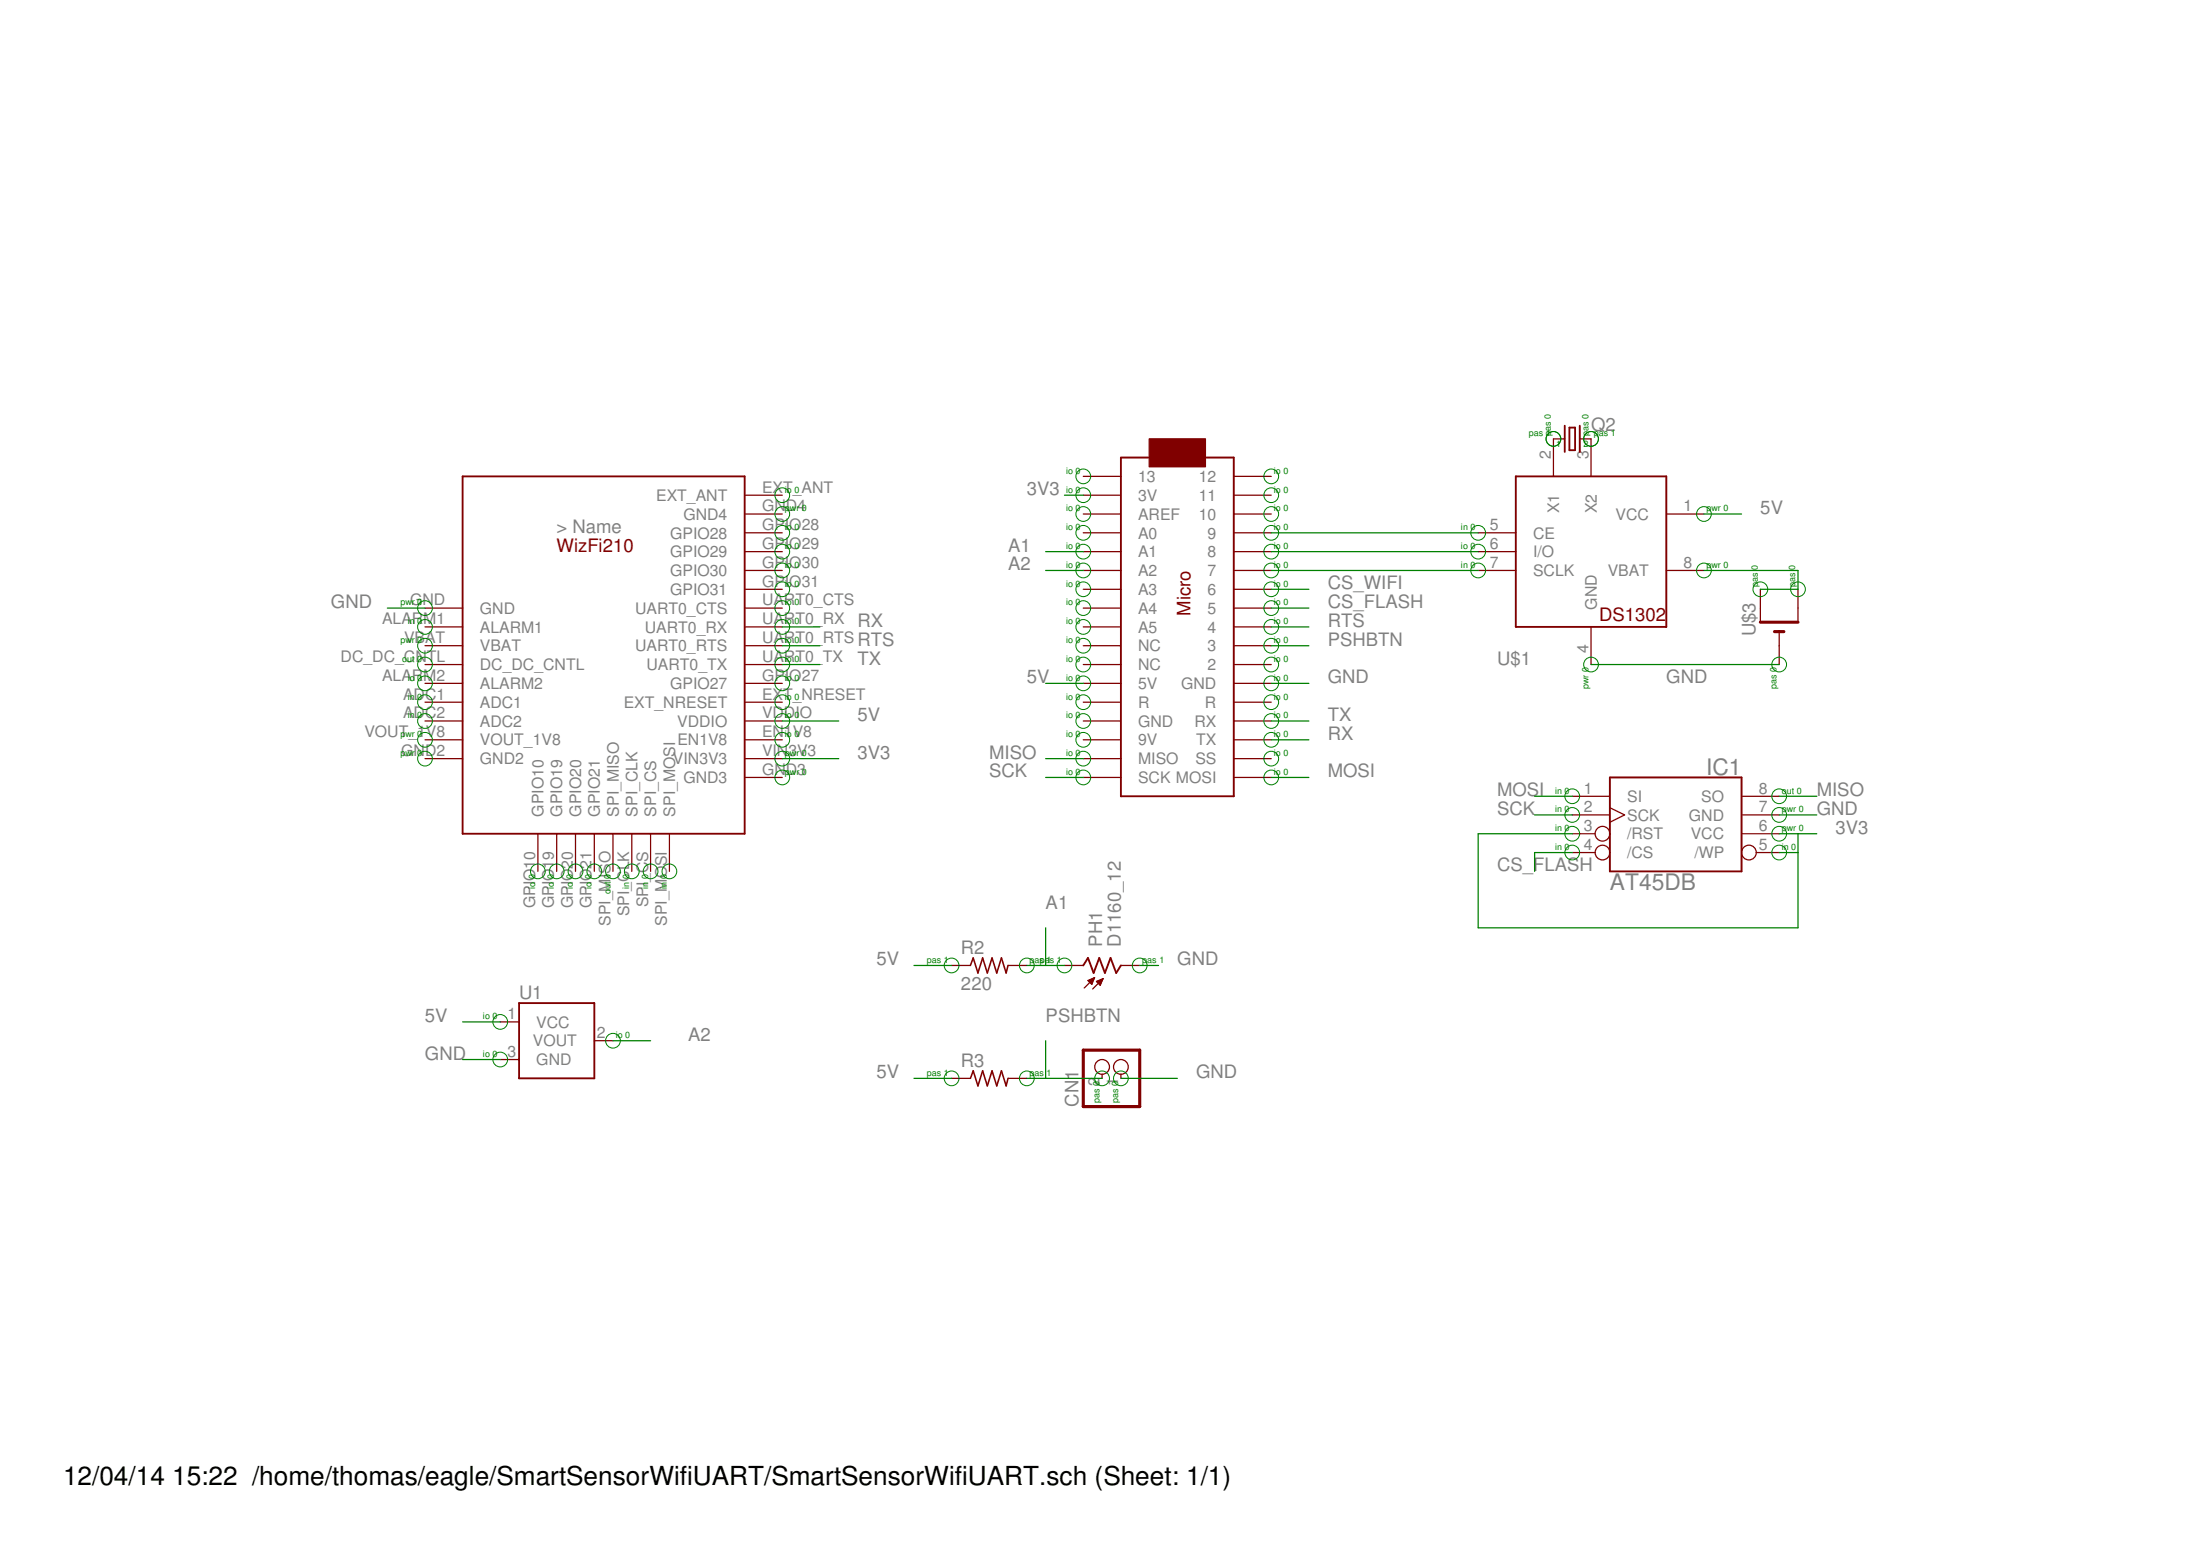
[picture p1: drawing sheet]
<svg xmlns="http://www.w3.org/2000/svg" width="297mm" height="210mm" viewBox="0 0 297 210" stroke-linecap="round" stroke-linejoin="round" font-family="sans-serif">
<path d="M211.3 57.5v3.5M211.9 57.7h.8v3.1h-.8zM213.3 57.5v3.5M62.5 64.3h38v48.2h-38zM151.3 61.8h15.3v45.7h-15.3zM204.7 64.3h20.3v20.3h-20.3zM217.4 104.9h17.7v12.7h-17.7zM70.1 135.4h10.1v10.2h-10.1zM146.3 130.3l.6-1 .8 2 .7-2 .8 2 .7-2 .8 2 .6-1" fill="none" stroke="#800000" stroke-width=".25"/>
<g fill="none" stroke="#800000" stroke-width=".17">
<path d="M211.3 59.2h-1.6v5.1M213.3 59.2h1.5v5.1M100.5 77h5.1M100.5 74.5h5.1M100.5 71.9h5.1M100.5 69.4h5.1M100.5 66.8h5.1M100.5 79.5h5.1M146.3 77h5M146.3 74.5h5M146.3 71.9h5M146.3 69.4h5"/>
<path d="M146.3 64.3h5M146.3 66.8h5M146.3 79.5h5M166.6 77h5M166.6 74.5h5M166.6 71.9h5M166.6 69.4h5M166.6 64.3h5M166.6 66.8h5M166.6 79.5h5M199.6 77h5.1M199.6 74.5h5.1"/>
<path d="M199.6 71.9h5.1M225 77h5.1M225 69.4h5.1M237.7 79.5v4.5M242.8 79.5v4.5M57.4 82.1h5.1M57.4 84.6h5.1M57.4 87.2h5.1M57.4 89.7h5.1M57.4 92.2h5.1M57.4 94.8h5.1M57.4 97.3h5.1"/>
<path d="M57.4 99.9h5.1M100.5 82.1h5.1M100.5 84.6h5.1M100.5 87.2h5.1M100.5 89.7h5.1M100.5 92.2h5.1M100.5 94.8h5.1M100.5 97.3h5.1M100.5 99.9h5.1M146.3 82.1h5M146.3 84.6h5M146.3 87.2h5"/>
<path d="M146.3 89.7h5M146.3 92.2h5M146.3 94.8h5M146.3 97.3h5M146.3 99.9h5M166.6 82.1h5M166.6 84.6h5M166.6 87.2h5M166.6 89.7h5M166.6 92.2h5M166.6 94.8h5M166.6 97.3h5"/>
<path d="M166.6 99.9h5M214.8 84.6v5.1M240.2 85.3v4.4M57.4 102.4h5.1M72.6 112.5v5.1M75.2 112.5v5.1M77.7 112.5v5.1M80.2 112.5v5.1M82.8 112.5v5.1M85.3 112.5v5.1M87.8 112.5v5.1M90.4 112.5v5.1"/>
<path d="M100.5 102.4h5.1M100.5 104.9h5.1M146.3 102.4h5M146.3 104.9h5M166.6 102.4h5M166.6 104.9h5M212.3 107.5h5.1M212.3 110h5.1M212.3 112.5h3.1M212.3 115.1h3.1M217.4 109l2 1-2 1M235.1 107.5h5.1"/>
<path d="M235.1 110h5.1M235.1 112.5h5.1M237.1 115.1h3.1M67.5 137.9h2.6M128.5 130.3h2.5M136.1 130.3h2.5M143.7 130.3h2.6M146.9 132.4h.7M147 132.5h.6M147.1 132.2h.6M147.2 132.6h.3M147.3 132.7h.1"/>
<path d="M147.4 132.9h.1M147.4 132.1h.3M147.7 132h.1M147.8 132l-1.4 1.4M147.8 132l-.4 .9M147.8 132l-.9 .4 .5 .5M148.1 132.5h.7M148.2 132.6h.5M148.3 132.4h.5M148.3 132.7h.4M148.4 132.9h.2M148.5 133h.1"/>
<path d="M148.6 132.2h.3M148.8 132.1h.1M148.9 132.1l-1.4 1.4M148.9 132.1l-.4 .9M148.9 132.1l-.9 .4 .5 .5M151.3 130.3h2.6M67.5 143h2.6M80.2 140.5h2.6M128.5 145.6h2.5M136.1 145.6h2.5M148.8 145v.6M151.3 145v.6"/>
<circle cx="216.4" cy="115.1" r=".99"/>
<circle cx="216.4" cy="112.5" r=".99"/>
<circle cx="236.1" cy="115.1" r=".99"/>
<circle cx="148.8" cy="144" r=".99"/>
<circle cx="151.3" cy="144" r=".99"/>
</g>
<path d="M155.2 59.2h7.6v3.8h-7.6z" fill="#800000" stroke="#800000" stroke-width=".14"/>
<path d="M237.7 84h5.1M239.6 85.3h1.3M146.3 141.8h7.6v7.6h-7.6z" fill="none" stroke="#800000" stroke-width=".42"/>
<path d="M131 130.3l.4-1 .6 2 .7-2 .6 2 .6-2 .7 2 .6-2 .6 2 .3-1M131 145.6l.4-1.1 .6 2.1 .7-2.1 .6 2.1 .6-2.1 .7 2.1 .6-2.1 .6 2.1 .3-1" fill="none" stroke="#800000" stroke-width=".21"/>
<g fill="none" stroke="#008000" stroke-width=".14">
<circle cx="209.7" cy="59.2" r=".99"/>
<circle cx="214.8" cy="59.2" r=".99"/>
<circle cx="105.6" cy="71.9" r=".99"/>
<circle cx="105.6" cy="74.5" r=".99"/>
<circle cx="105.6" cy="69.4" r=".99"/>
<circle cx="105.6" cy="79.5" r=".99"/>
<circle cx="105.6" cy="77" r=".99"/>
<circle cx="105.6" cy="66.8" r=".99"/>
<circle cx="146.3" cy="74.5" r=".99"/>
<circle cx="146.3" cy="71.9" r=".99"/>
<circle cx="146.3" cy="69.4" r=".99"/>
<circle cx="146.3" cy="64.3" r=".99"/>
<circle cx="146.3" cy="77" r=".99"/>
<circle cx="146.3" cy="79.5" r=".99"/>
<circle cx="146.3" cy="66.8" r=".99"/>
<circle cx="171.6" cy="69.4" r=".99"/>
<circle cx="171.6" cy="79.5" r=".99"/>
<circle cx="171.6" cy="71.9" r=".99"/>
<circle cx="171.6" cy="64.3" r=".99"/>
<circle cx="171.6" cy="66.8" r=".99"/>
<circle cx="171.6" cy="74.5" r=".99"/>
<circle cx="171.6" cy="77" r=".99"/>
<circle cx="199.6" cy="71.9" r=".99"/>
<circle cx="199.6" cy="74.5" r=".99"/>
<circle cx="199.6" cy="77" r=".99"/>
<circle cx="230.1" cy="69.4" r=".99"/>
<circle cx="230.1" cy="77" r=".99"/>
<circle cx="237.7" cy="79.5" r=".99"/>
<circle cx="242.8" cy="79.5" r=".99"/>
<circle cx="57.4" cy="97.3" r=".99"/>
<circle cx="57.4" cy="99.9" r=".99"/>
<circle cx="57.4" cy="92.2" r=".99"/>
<circle cx="57.4" cy="94.8" r=".99"/>
<circle cx="57.4" cy="89.7" r=".99"/>
<circle cx="57.4" cy="87.2" r=".99"/>
<circle cx="57.4" cy="82.1" r=".99"/>
<circle cx="57.4" cy="84.6" r=".99"/>
<circle cx="105.6" cy="99.9" r=".99"/>
<circle cx="105.6" cy="94.8" r=".99"/>
<circle cx="105.6" cy="97.3" r=".99"/>
<circle cx="105.6" cy="89.7" r=".99"/>
<circle cx="105.6" cy="92.2" r=".99"/>
<circle cx="105.6" cy="87.2" r=".99"/>
<circle cx="105.6" cy="82.1" r=".99"/>
<circle cx="105.6" cy="84.6" r=".99"/>
<circle cx="146.3" cy="97.3" r=".99"/>
<circle cx="146.3" cy="99.9" r=".99"/>
<circle cx="146.3" cy="89.7" r=".99"/>
<circle cx="146.3" cy="94.8" r=".99"/>
<circle cx="146.3" cy="92.2" r=".99"/>
<circle cx="146.3" cy="87.2" r=".99"/>
<circle cx="146.3" cy="84.6" r=".99"/>
<circle cx="146.3" cy="82.1" r=".99"/>
<circle cx="171.6" cy="97.3" r=".99"/>
<circle cx="171.6" cy="99.9" r=".99"/>
<circle cx="171.6" cy="89.7" r=".99"/>
<circle cx="171.6" cy="94.8" r=".99"/>
<circle cx="171.6" cy="92.2" r=".99"/>
<circle cx="171.6" cy="87.2" r=".99"/>
<circle cx="171.6" cy="82.1" r=".99"/>
<circle cx="171.6" cy="84.6" r=".99"/>
<circle cx="214.8" cy="89.7" r=".99"/>
<circle cx="240.2" cy="89.7" r=".99"/>
<circle cx="57.4" cy="102.4" r=".99"/>
<circle cx="72.6" cy="117.6" r=".99"/>
<circle cx="75.2" cy="117.6" r=".99"/>
<circle cx="77.7" cy="117.6" r=".99"/>
<circle cx="80.2" cy="117.6" r=".99"/>
<circle cx="82.8" cy="117.6" r=".99"/>
<circle cx="85.3" cy="117.6" r=".99"/>
<circle cx="87.8" cy="117.6" r=".99"/>
<circle cx="90.4" cy="117.6" r=".99"/>
<circle cx="105.6" cy="102.4" r=".99"/>
<circle cx="105.6" cy="104.9" r=".99"/>
<circle cx="146.3" cy="102.4" r=".99"/>
<circle cx="146.3" cy="104.9" r=".99"/>
<circle cx="171.6" cy="104.9" r=".99"/>
<circle cx="171.6" cy="102.4" r=".99"/>
<circle cx="212.3" cy="107.5" r=".99"/>
<circle cx="212.3" cy="110" r=".99"/>
<circle cx="212.3" cy="112.5" r=".99"/>
<circle cx="212.3" cy="115.1" r=".99"/>
<circle cx="240.2" cy="110" r=".99"/>
<circle cx="240.2" cy="115.1" r=".99"/>
<circle cx="240.2" cy="112.5" r=".99"/>
<circle cx="240.2" cy="107.5" r=".99"/>
<circle cx="67.5" cy="137.9" r=".99"/>
<circle cx="128.5" cy="130.3" r=".99"/>
<circle cx="138.6" cy="130.3" r=".99"/>
<circle cx="143.7" cy="130.3" r=".99"/>
<circle cx="153.9" cy="130.3" r=".99"/>
<circle cx="67.5" cy="143" r=".99"/>
<circle cx="82.8" cy="140.5" r=".99"/>
<circle cx="128.5" cy="145.6" r=".99"/>
<circle cx="138.6" cy="145.6" r=".99"/>
<circle cx="148.8" cy="145.6" r=".99"/>
<circle cx="151.3" cy="145.6" r=".99"/>
</g>
<g fill="none" stroke="#008000" stroke-width=".17">
<path d="M141.2 77h5.1M141.2 74.5h5.1M143.7 66.8h2.6M171.6 77h28M171.6 74.5h28M171.6 71.9h28M171.6 79.5h5.1M230.1 77h12.7v2.5h-5.1M230.1 69.4h5M52.3 82.1h5.1M105.6 89.7h5.1M105.6 97.3h7.6"/>
<path d="M105.6 87.2h5.1M105.6 84.6h5.1M141.2 92.2h5.1M171.6 82.1h5.1M171.6 92.2h5.1M171.6 97.3h5.1M171.6 87.2h5.1M171.6 84.6h5.1M171.6 99.9h5.1M214.8 89.7h25.4M105.6 102.4h7.6M141.2 102.4h5.1"/>
<path d="M141.2 104.9h5.1M171.6 104.9h5.1M207.2 110h5.1M207.2 107.5h5.1M212.3 112.5h-12.7v12.7h43.2v-12.7M212.3 115.1h-5.1v2.5M240.2 110h5.1M240.2 112.5h5.1M240.2 115.1h2.6M240.2 107.5h5.1M62.5 137.9h5M123.4 130.3h5.1"/>
<path d="M138.6 130.3h5.1M141.2 125.2v5.1M153.9 130.3h2.5M62.5 143h5M82.8 140.5h5M123.4 145.6h5.1M138.6 145.6h10.2M141.2 140.5v5.1M151.3 145.6h7.7"/>
</g>
<g font-size="3.5">
<text x="8.5" y="200.4">12/04/14</text>
<text x="23.2" y="200.4">15:22 /home/thomas/eagle/SmartSensorWifiUART/SmartSensorWifiUART.sch (Sheet: 1/1)</text>
</g>
<g font-size="3.1" fill="#808080">
<text x="230.4" y="104.6">IC1</text>
<text x="217.4" y="120.2">AT45DB</text>
</g>
<g font-size="2.5" fill="#808080">
<text x="214.8" y="58.2">Q2</text>
<text x="75.2" y="71.9">&gt; Name</text>
<text x="138.6" y="66.9">3V3</text>
<text x="237.7" y="69.4">5V</text>
<text x="136.1" y="74.5">A1</text>
<text x="136.1" y="77">A2</text>
<text x="44.7" y="82.1">GND</text>
<text x="179.3" y="79.5">CS_WIFI</text>
<text x="179.3" y="82.1">CS_FLASH</text>
<text x="115.8" y="84.6">RX</text>
<text x="115.8" y="89.7">TX</text>
<text x="115.8" y="87.2">RTS</text>
<text x="179.3" y="87.2">PSHBTN</text>
<text x="179.3" y="84.6">RTS</text>
<text x="202.1" y="89.7">U$1</text>
<text x="237" y="85.9" transform="rotate(-90 237 85.9)">U$3</text>
<text x="138.6" y="92.2">5V</text>
<text x="179.3" y="92.2">GND</text>
<text x="225" y="92.2">GND</text>
<text x="115.8" y="97.3">5V</text>
<text x="179.3" y="99.9">RX</text>
<text x="179.3" y="97.3">TX</text>
<text x="115.8" y="102.4">3V3</text>
<text x="133.6" y="102.4">MISO</text>
<text x="133.6" y="104.9">SCK</text>
<text x="179.3" y="104.9">MOSI</text>
<text x="202.1" y="107.5">MOSI</text>
<text x="245.3" y="107.5">MISO</text>
<text x="202.1" y="110">SCK</text>
<text x="245.3" y="110">GND</text>
<text x="247.8" y="112.6">3V3</text>
<text x="202.1" y="117.6">CS_FLASH</text>
<text x="141.2" y="122.7">A1</text>
<text x="118.3" y="130.3">5V</text>
<text x="129.8" y="128.8">R2</text>
<text x="148.8" y="127.8" transform="rotate(-90 148.8 127.8)">PH1</text>
<text x="151.3" y="127.8" transform="rotate(-90 151.3 127.8)">D1160_12</text>
<text x="159" y="130.3">GND</text>
<text x="57.4" y="137.9">5V</text>
<text x="70.1" y="134.9">U1</text>
<text x="129.8" y="133.6">220</text>
<text x="141.2" y="137.9">PSHBTN</text>
<text x="57.4" y="143">GND</text>
<text x="92.9" y="140.5">A2</text>
<text x="118.3" y="145.6">5V</text>
<text x="129.8" y="144.1">R3</text>
<text x="145.6" y="149.4" transform="rotate(-90 145.6 149.4)">CN1</text>
<text x="161.5" y="145.6">GND</text>
</g>
<g font-size="2.5" fill="#800000">
<text x="75.2" y="74.5">WizFi210</text>
<text x="160.7" y="83.1" transform="rotate(-90 160.7 83.1)">Micro</text>
<text x="215.9" y="83.9">DS1302</text>
</g>
<g font-size="2.1" fill="#808080">
<text x="153.7" y="65.1">13</text>
<text x="161.9" y="65.1">12</text>
<text x="209.4" y="62" transform="rotate(-90 209.4 62)">2</text>
<text x="214.5" y="62" transform="rotate(-90 214.5 62)">3</text>
<text x="88.6" y="67.6">EXT_ANT</text>
<text x="92.3" y="70.2">GND4</text>
<text x="102.9" y="71.6">GPIO28</text>
<text x="102.9" y="69">GND4</text>
<text x="102.9" y="66.5">EXT_ANT</text>
<text x="153.7" y="70.2">AREF</text>
<text x="153.7" y="67.6">3V</text>
<text x="161.9" y="67.6">11</text>
<text x="161.9" y="70.2">10</text>
<text x="201.1" y="71.6">5</text>
<text x="210.5" y="69.3" transform="rotate(-90 210.5 69.3)">X1</text>
<text x="215.6" y="69.3" transform="rotate(-90 215.6 69.3)">X2</text>
<text x="218.1" y="70.2">VCC</text>
<text x="227.3" y="69">1</text>
<text x="90.5" y="77.8">GPIO30</text>
<text x="90.5" y="75.2">GPIO29</text>
<text x="90.5" y="72.7">GPIO28</text>
<text x="102.9" y="76.7">GPIO30</text>
<text x="102.9" y="74.1">GPIO29</text>
<text x="153.7" y="77.8">A2</text>
<text x="153.7" y="75.2">A1</text>
<text x="153.7" y="72.7">A0</text>
<text x="163.1" y="72.7">9</text>
<text x="163.1" y="75.2">8</text>
<text x="163.1" y="77.8">7</text>
<text x="201.1" y="76.7">7</text>
<text x="201.1" y="74.1">6</text>
<text x="207" y="77.8">SCLK</text>
<text x="207" y="75.2">I/O</text>
<text x="207" y="72.7">CE</text>
<text x="217.1" y="77.8">VBAT</text>
<text x="227.3" y="76.7">8</text>
<text x="55.4" y="81.7">GND</text>
<text x="64.8" y="82.8">GND</text>
<text x="85.7" y="82.8">UART0_CTS</text>
<text x="90.5" y="80.3">GPIO31</text>
<text x="102.9" y="81.7">UART0_CTS</text>
<text x="102.9" y="79.2">GPIO31</text>
<text x="153.7" y="82.8">A4</text>
<text x="153.7" y="80.3">A3</text>
<text x="163.1" y="80.3">6</text>
<text x="163.1" y="82.8">5</text>
<text x="215.6" y="82.3" transform="rotate(-90 215.6 82.3)">GND</text>
<text x="46" y="89.3">DC_DC_CNTL</text>
<text x="51.6" y="84.3">ALARM1</text>
<text x="54.6" y="86.8">VBAT</text>
<text x="64.8" y="85.4">ALARM1</text>
<text x="64.8" y="87.9">VBAT</text>
<text x="85.7" y="87.9">UART0_RTS</text>
<text x="87.1" y="85.4">UART0_RX</text>
<text x="102.9" y="89.3">UART0_TX</text>
<text x="102.9" y="86.8">UART0_RTS</text>
<text x="102.9" y="84.3">UART0_RX</text>
<text x="153.7" y="87.9">NC</text>
<text x="153.7" y="85.4">A5</text>
<text x="163.1" y="85.4">4</text>
<text x="163.1" y="87.9">3</text>
<text x="214.5" y="88.1" transform="rotate(-90 214.5 88.1)">4</text>
<text x="51.6" y="91.9">ALARM2</text>
<text x="54.4" y="94.4">ADC1</text>
<text x="64.8" y="90.5">DC_DC_CNTL</text>
<text x="64.8" y="93">ALARM2</text>
<text x="64.8" y="95.5">ADC1</text>
<text x="84.2" y="95.5">EXT_NRESET</text>
<text x="87.3" y="90.5">UART0_TX</text>
<text x="90.5" y="93">GPIO27</text>
<text x="102.9" y="94.4">EXT_NRESET</text>
<text x="102.9" y="91.9">GPIO27</text>
<text x="153.7" y="95.5">R</text>
<text x="153.7" y="93">5V</text>
<text x="153.7" y="90.5">NC</text>
<text x="159.5" y="93">GND</text>
<text x="162.7" y="95.5">R</text>
<text x="163.1" y="90.5">2</text>
<text x="49.2" y="99.5">VOUT_1V8</text>
<text x="54.4" y="97">ADC2</text>
<text x="64.8" y="98.1">ADC2</text>
<text x="64.8" y="100.6">VOUT_1V8</text>
<text x="91.4" y="98.1">VDDIO</text>
<text x="91.5" y="100.6">EN1V8</text>
<text x="102.9" y="99.5">EN1V8</text>
<text x="102.9" y="97">VDDIO</text>
<text x="153.7" y="100.6">9V</text>
<text x="153.7" y="98.1">GND</text>
<text x="161.3" y="98.1">RX</text>
<text x="161.5" y="100.6">TX</text>
<text x="54.2" y="102">GND2</text>
<text x="64.8" y="103.2">GND2</text>
<text x="90.9" y="103.2">VIN3V3</text>
<text x="92.3" y="105.7">GND3</text>
<text x="102.9" y="104.6">GND3</text>
<text x="102.9" y="102">VIN3V3</text>
<text x="153.7" y="105.7">SCK MOSI</text>
<text x="153.7" y="103.2">MISO</text>
<text x="161.4" y="103.2">SS</text>
<text x="213.8" y="107.1">1</text>
<text x="237.5" y="107.1">8</text>
<text x="73.4" y="110.2" transform="rotate(-90 73.4 110.2)">GPIO10</text>
<text x="75.9" y="110.2" transform="rotate(-90 75.9 110.2)">GPIO19</text>
<text x="78.5" y="110.2" transform="rotate(-90 78.5 110.2)">GPIO20</text>
<text x="81" y="110.2" transform="rotate(-90 81 110.2)">GPIO21</text>
<text x="83.5" y="110.2" transform="rotate(-90 83.5 110.2)">SPI_MISO</text>
<text x="86.1" y="110.2" transform="rotate(-90 86.1 110.2)">SPI_CLK</text>
<text x="88.6" y="110.2" transform="rotate(-90 88.6 110.2)">SPI_CS</text>
<text x="91.2" y="110.2" transform="rotate(-90 91.2 110.2)">SPI_MOSI</text>
<text x="213.8" y="109.7">2</text>
<text x="213.8" y="112.2">3</text>
<text x="219.7" y="108.2">SI</text>
<text x="219.7" y="110.8">SCK</text>
<text x="219.7" y="113.3">/RST</text>
<text x="228" y="110.8">GND</text>
<text x="228.3" y="113.3">VCC</text>
<text x="229.7" y="108.2">SO</text>
<text x="237.5" y="112.2">6</text>
<text x="237.5" y="109.7">7</text>
<text x="213.8" y="114.7">4</text>
<text x="219.7" y="115.9">/CS</text>
<text x="228.8" y="115.9">/WP</text>
<text x="237.5" y="114.7">5</text>
<text x="72.3" y="122.6" transform="rotate(-90 72.3 122.6)">GPIO10</text>
<text x="74.8" y="122.6" transform="rotate(-90 74.8 122.6)">GPIO19</text>
<text x="77.3" y="122.6" transform="rotate(-90 77.3 122.6)">GPIO20</text>
<text x="79.9" y="122.6" transform="rotate(-90 79.9 122.6)">GPIO21</text>
<text x="82.4" y="125" transform="rotate(-90 82.4 125)">SPI_MISO</text>
<text x="85" y="123.7" transform="rotate(-90 85 123.7)">SPI_CLK</text>
<text x="87.5" y="122.5" transform="rotate(-90 87.5 122.5)">SPI_CS</text>
<text x="90" y="125" transform="rotate(-90 90 125)">SPI_MOSI</text>
<text x="68.5" y="137.6">1</text>
<text x="68.5" y="142.7">3</text>
<text x="71.9" y="141.2">VOUT</text>
<text x="72.4" y="138.7">VCC</text>
<text x="72.4" y="143.8">GND</text>
<text x="80.6" y="140.1">2</text>
<text x="148.4" y="146.5" transform="rotate(-90 148.4 146.5)">2</text>
<text x="151" y="146.5" transform="rotate(-90 151 146.5)">1</text>
</g>
<g font-size="1.2" fill="#008000">
<text x="206.4" y="58.9">pas 1</text>
<text x="209.4" y="58.9" transform="rotate(-90 209.4 58.9)">pas 0</text>
<text x="214.5" y="58.9" transform="rotate(-90 214.5 58.9)">pas 0</text>
<text x="215.2" y="58.9">pas 1</text>
<text x="143.9" y="64">io 0</text>
<text x="172" y="64">io 0</text>
<text x="210.1" y="60.4">1</text>
<text x="213.8" y="60.4">2</text>
<text x="106" y="71.6">io 0</text>
<text x="106" y="69">pwr 0</text>
<text x="106" y="66.5">io 0</text>
<text x="143.9" y="71.6">io 0</text>
<text x="143.9" y="69">io 0</text>
<text x="143.9" y="66.5">io 0</text>
<text x="172" y="66.5">io 0</text>
<text x="172" y="69">io 0</text>
<text x="172" y="71.6">io 0</text>
<text x="197.3" y="71.6">in 0</text>
<text x="230.4" y="69">pwr 0</text>
<text x="106" y="76.7">io 0</text>
<text x="106" y="74.1">io 0</text>
<text x="143.9" y="76.7">io 0</text>
<text x="143.9" y="74.1">io 0</text>
<text x="172" y="74.1">io 0</text>
<text x="172" y="76.7">io 0</text>
<text x="197.3" y="76.7">in 0</text>
<text x="197.3" y="74.1">io 0</text>
<text x="230.4" y="76.7">pwr 0</text>
<text x="237.3" y="76.9" transform="rotate(-90 237.3 76.9)">0</text>
<text x="242.4" y="76.9" transform="rotate(-90 242.4 76.9)">0</text>
<text x="54.1" y="81.7">pwr 0</text>
<text x="106" y="81.7">io 0</text>
<text x="106" y="79.2">io 0</text>
<text x="143.9" y="81.7">io 0</text>
<text x="143.9" y="79.2">io 0</text>
<text x="172" y="79.2">io 0</text>
<text x="172" y="81.7">io 0</text>
<text x="237.3" y="79.2" transform="rotate(-90 237.3 79.2)">pas</text>
<text x="242.4" y="79.2" transform="rotate(-90 242.4 79.2)">pas</text>
<text x="54.1" y="86.8">pwr 0</text>
<text x="54.3" y="89.3">out 0</text>
<text x="55.1" y="84.3">in 0</text>
<text x="106" y="89.3">io 0</text>
<text x="106" y="86.8">io 0</text>
<text x="106" y="84.3">io 0</text>
<text x="143.9" y="89.3">io 0</text>
<text x="143.9" y="86.8">io 0</text>
<text x="143.9" y="84.3">io 0</text>
<text x="172" y="84.3">io 0</text>
<text x="172" y="86.8">io 0</text>
<text x="172" y="89.3">io 0</text>
<text x="55.1" y="91.9">io 0</text>
<text x="55.1" y="94.4">in 0</text>
<text x="106" y="94.4">io 0</text>
<text x="106" y="91.9">io 0</text>
<text x="143.9" y="94.4">io 0</text>
<text x="143.9" y="91.9">io 0</text>
<text x="172" y="91.9">io 0</text>
<text x="172" y="94.4">io 0</text>
<text x="214.5" y="93" transform="rotate(-90 214.5 93)">pwr 0</text>
<text x="239.9" y="93" transform="rotate(-90 239.9 93)">pas 0</text>
<text x="54.1" y="99.5">pwr 0</text>
<text x="55.1" y="97">in 0</text>
<text x="106" y="99.5">io 0</text>
<text x="106" y="97">io 0</text>
<text x="143.9" y="99.5">io 0</text>
<text x="143.9" y="97">io 0</text>
<text x="172" y="97">io 0</text>
<text x="172" y="99.5">io 0</text>
<text x="54.1" y="102">pwr 0</text>
<text x="106" y="104.6">pwr 0</text>
<text x="106" y="102">pwr 0</text>
<text x="143.9" y="104.6">io 0</text>
<text x="143.9" y="102">io 0</text>
<text x="172" y="102">io 0</text>
<text x="172" y="104.6">io 0</text>
<text x="210" y="107.1">in 0</text>
<text x="240.6" y="107.1">out 0</text>
<text x="210" y="109.7">in 0</text>
<text x="210" y="112.2">in 0</text>
<text x="240.6" y="112.2">pwr 0</text>
<text x="240.6" y="109.7">pwr 0</text>
<text x="72.3" y="120" transform="rotate(-90 72.3 120)">io 0</text>
<text x="74.8" y="120" transform="rotate(-90 74.8 120)">io 0</text>
<text x="77.3" y="120" transform="rotate(-90 77.3 120)">io 0</text>
<text x="79.9" y="120" transform="rotate(-90 79.9 120)">io 0</text>
<text x="85" y="120" transform="rotate(-90 85 120)">in 0</text>
<text x="87.5" y="120" transform="rotate(-90 87.5 120)">in 0</text>
<text x="90" y="120" transform="rotate(-90 90 120)">in 0</text>
<text x="210" y="114.7">in 0</text>
<text x="240.6" y="114.7">in 0</text>
<text x="82.4" y="120.7" transform="rotate(-90 82.4 120.7)">out 0</text>
<text x="125.1" y="130">pas 1</text>
<text x="139" y="130">pas</text>
<text x="140.4" y="130">pa1s 1</text>
<text x="154.2" y="130">pas 1</text>
<text x="65.2" y="137.6">io 0</text>
<text x="65.2" y="142.7">io 0</text>
<text x="83.1" y="140.1">io 0</text>
<text x="125.1" y="145.2">pas 1</text>
<text x="139" y="145.2">pas</text>
<text x="141.3" y="145.2">1</text>
<text x="148.4" y="148.9" transform="rotate(-90 148.4 148.9)">pas 0</text>
<text x="151" y="148.9" transform="rotate(-90 151 148.9)">pas 0</text>
</g>
</svg>
